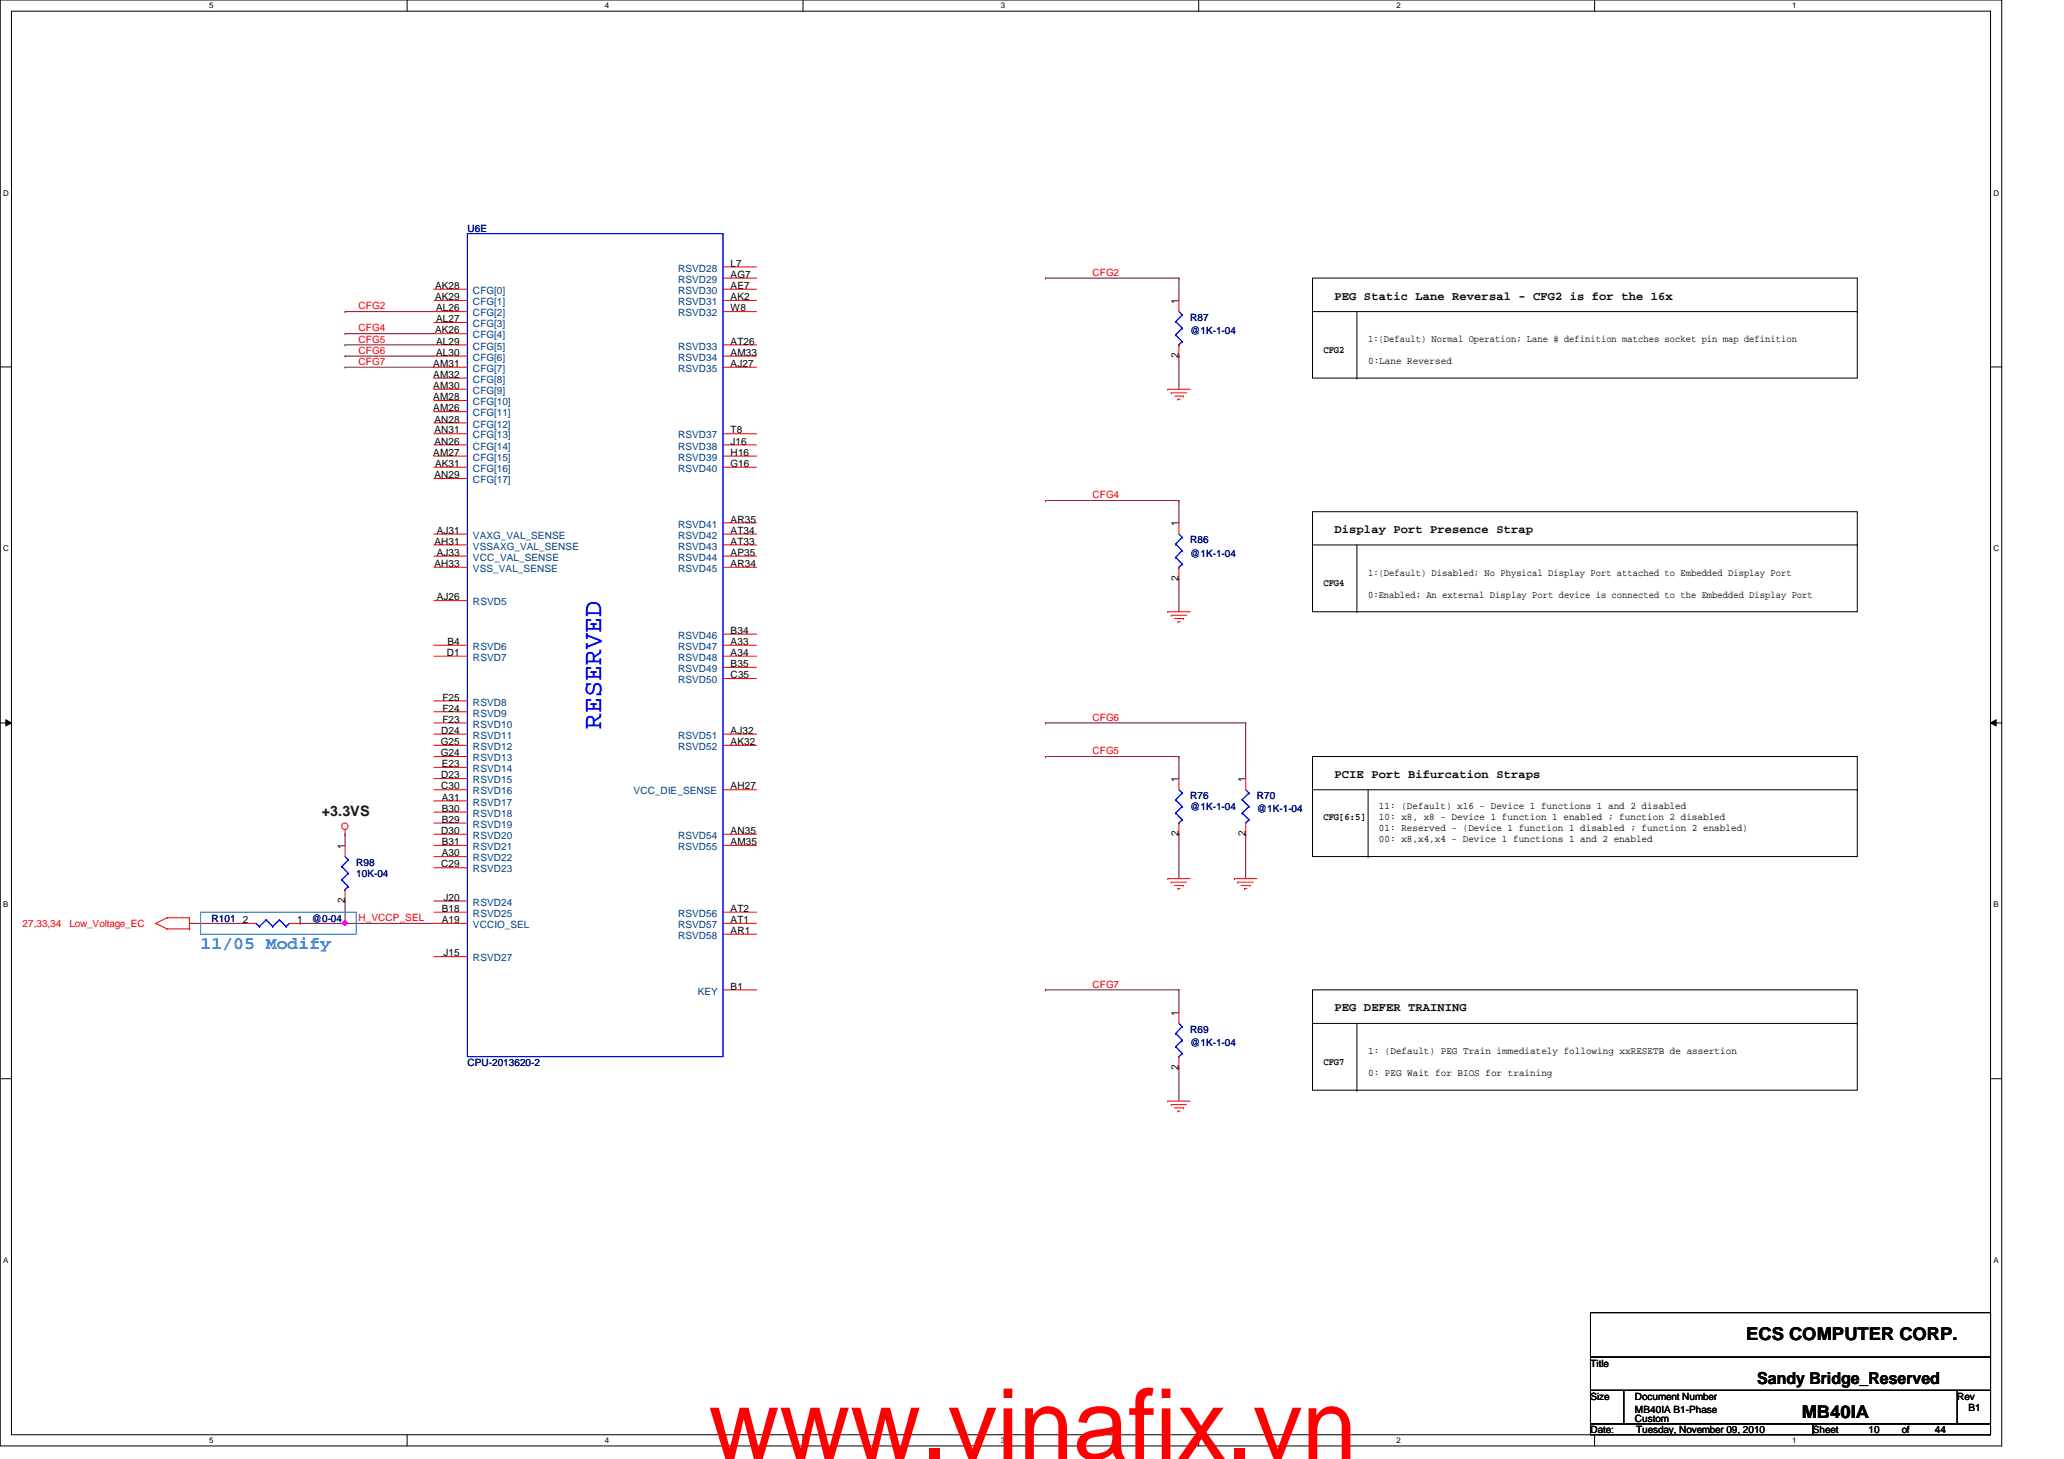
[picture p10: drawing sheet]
<svg xmlns="http://www.w3.org/2000/svg" width="297mm" height="210mm" viewBox="0 0 297 210" stroke-linecap="round" stroke-linejoin="round" font-family="sans-serif">
<path d="M0 0h288.1v208h-288.1zM1.6 1.6h284.9v204.8h-284.9z" fill="none" stroke="#000" stroke-width=".14"/>
<g fill="#fff">
<path d="M30.1 .2h.6v1.2h-.6z"/>
<path d="M30.1 206.6h.6v1.2h-.6z"/>
</g>
<path d="M58.6 0v1.6M58.6 206.4v1.6" fill="none" stroke="#000" stroke-width=".14"/>
<g fill="#fff">
<path d="M87 .2h.6v1.2h-.6z"/>
<path d="M87 206.6h.6v1.2h-.6z"/>
</g>
<path d="M115.6 0v1.6M115.6 206.4v1.6" fill="none" stroke="#000" stroke-width=".14"/>
<g fill="#fff">
<path d="M144 .2h.6v1.2h-.6z"/>
<path d="M144 206.6h.6v1.2h-.6z"/>
</g>
<path d="M172.5 0v1.6M172.5 206.4v1.6" fill="none" stroke="#000" stroke-width=".14"/>
<g fill="#fff">
<path d="M201 .2h.5v1.2h-.5z"/>
<path d="M201 206.6h.5v1.2h-.5z"/>
</g>
<path d="M229.5 0v1.6M229.5 206.4v1.6" fill="none" stroke="#000" stroke-width=".14"/>
<g fill="#fff">
<path d="M257.9 .2h.6v1.2h-.6z"/>
<path d="M257.9 206.6h.6v1.2h-.6z"/>
<path d="M.5 27.2h.7v1.2h-.7z"/>
<path d="M286.9 27.2h.8v1.2h-.8z"/>
<path d="M.5 78.4h.7v1.1h-.7z"/>
<path d="M286.9 78.4h.8v1.1h-.8z"/>
</g>
<path d="M0 52.8h1.6M286.5 52.8h1.6" fill="none" stroke="#000" stroke-width=".14"/>
<g fill="#fff">
<path d="M.5 129.6h.7v1.2h-.7z"/>
<path d="M286.9 129.6h.7v1.2h-.7z"/>
</g>
<path d="M0 104h1.6M.8 103.5l.8 .5-.8 .4zM286.5 104l.8-.5v.9zM286.5 104h1.6" fill="none" stroke="#000" stroke-width=".14"/>
<path d="M.8 103.5l.8 .5-.8 .4zM286.5 104l.8-.5v.9z" fill="#000"/>
<g fill="#fff">
<path d="M.5 180.8h.7v1.1h-.7z"/>
<path d="M286.9 180.8h.7v1.1h-.7z"/>
</g>
<path d="M0 155.2h1.6M286.5 155.2h1.6" fill="none" stroke="#000" stroke-width=".14"/>
<g fill="none" stroke="#800040" stroke-width=".14">
<path d="M49.7 44.8h.1M49.7 48h.1M49.7 49.6h.1M49.7 51.2h.1M49.7 52.8h.1M49.7 44.8h12.7M49.7 48h12.7M49.7 49.6h12.7M49.7 51.2h12.7M49.7 52.8h12.7M150.4 40h.1M150.4 40h19.3"/>
<path d="M169.7 40h.1M169.7 51.2h.1M169.7 40v3.2M169.7 51.2v4.8M150.4 72h.1M150.4 72h19.3M169.7 72h.1M169.7 72v3.2M169.7 83.2h.1M169.7 83.2v4.8M150.4 108.8h.1M150.4 104h.1"/>
<path d="M150.4 108.8h19.3M150.4 104h28.9M169.7 108.8h.1M169.7 108.8v3.2M179.3 104h.1M179.3 104v8M27.3 132.8h.1M27.3 132.8h8M49.7 132.8h.1M49.7 129.6h.1M49.7 132.8h12.7M49.7 129.6v3.2"/>
<path d="M169.7 120h.1M169.7 120v6.4M179.3 120h.1M179.3 120v6.4M150.4 142.4h.1M150.4 142.4h19.3M169.7 153.6h.1M169.7 142.4h.1M169.7 142.4v3.2M169.7 153.6v4.8"/>
</g>
<circle cx="49.6" cy="132.8" r=".31" fill="#f0f"/>
<circle cx="49.6" cy="132.8" r=".31" fill="none" stroke="#f0f" stroke-width=".14"/>
<path d="M43.3 132.8h.1M43.3 132.8h6.4M49.7 120h.1M49.7 120v1.6" fill="none" stroke="#800040" stroke-width=".14"/>
<g fill="none" stroke="#f00" stroke-width=".14">
<path d="M104.1 38.4h4.8M62.4 56h4.9M62.4 41.6h4.9M62.4 43.2h4.9M62.4 44.8h4.9M62.4 46.4h4.9M62.4 48h4.9M62.4 49.6h4.9M62.4 51.2h4.9M62.4 52.8h4.9M62.4 54.4h4.9M62.4 57.6h4.9"/>
<path d="M62.4 59.2h4.9M104.1 41.6h4.8M104.1 43.2h4.8M104.1 44.8h4.8M104.1 49.6h4.8M104.1 51.2h4.8M104.1 52.8h4.8M104.1 40h4.8M168.1 56h.1M168.1 56h3.2M168.6 56.5h.1M168.6 56.5h2.2"/>
<path d="M169 57h1.3M169.5 57.4h.1M169.5 57.4h.3M169.7 43.2v1.6M169.7 49.6v1.6M170.3 57h.1M62.4 60.8h4.9M62.4 62.4h4.9M62.4 64h4.9M62.4 65.6h4.9M62.4 67.2h4.9M62.4 68.8h4.9"/>
<path d="M62.4 76.8h4.9M62.4 78.4h4.9M104.1 62.4h4.8M104.1 64h4.8M104.1 65.6h4.8M104.1 67.2h4.8M104.1 76.8h4.8M104.1 75.2h4.8M104.1 78.4h4.8M169.7 75.2v1.6M62.4 81.6h4.9M62.4 92.8h4.9"/>
<path d="M62.4 94.4h4.9M62.4 80h4.9M62.4 86.4h4.9M104.1 81.6h4.8M104.1 91.2h4.8M104.1 92.8h4.8M104.1 94.4h4.8M104.1 96h4.8M104.1 97.6h4.8M104.1 80h4.8M168.1 88h.1M168.1 88h3.2"/>
<path d="M168.6 88.5h.1M168.6 88.5h2.2M169 89h1.3M169.5 89.5h.1M169.5 89.5h.3M169.7 81.6v1.6M170.3 89h.1M49.7 119.4v.6M62.4 105.6h4.9M62.4 107.2h4.9M62.4 113.6h4.9M62.4 112h4.9"/>
<path d="M62.4 115.2h4.9M62.4 116.8h4.9M62.4 118.4h4.9M62.4 100.8h4.9M62.4 102.4h4.9M62.4 108.8h4.9M62.4 110.4h4.9M62.4 104h4.9M104.1 105.6h4.8M104.1 107.2h4.8M104.1 113.6h4.8M169.7 112v1.6"/>
<path d="M169.7 118.4v1.6M179.3 112v1.6M179.3 118.4v1.6M22.4 132.8h.1M22.4 132.8l1.6 .8M24 132h.1M24 133.6h.1M24 132l-1.6 .8M24 132h3.3M24 133.6h3.3M27.3 132h.1M27.3 133.6h.1"/>
<path d="M27.3 132v1.6M35.3 132.8h1.6M41.7 132.8h1.6M49.7 120h.1M49.7 121.6v1.6M49.7 128v1.6M62.4 131.2h4.9M62.4 132.8h4.9M62.4 137.6h4.9M62.4 120h4.9M62.4 123.2h4.9M62.4 121.6h4.9"/>
<path d="M62.4 124.8h4.9M62.4 129.6h4.9M104.1 131.2h4.8M104.1 132.8h4.8M104.1 134.4h4.8M104.1 120h4.8M104.1 121.6h4.8M168.1 126.4h.1M168.1 126.4h3.2M168.6 126.9h.1M168.6 126.9h2.2M169 127.4h1.3"/>
<path d="M169.5 127.8h.1M169.5 127.8h.3M170.3 127.4h.1M177.7 126.4h.1M177.7 126.4h3.2M178.1 126.9h.1M178.1 126.9h2.3M178.6 127.4h1.3M179.1 127.8h.1M179.1 127.8h.3M179.9 127.4h.1M104.1 142.4h4.8"/>
<path d="M168.1 158.4h.1M168.1 158.4h3.2M168.6 158.9h.1M168.6 158.9h2.2M169 159.4h1.3M169.5 159.9h.1M169.5 159.9h.3M169.7 145.6v1.6M169.7 152v1.6M170.3 159.4h.1"/>
<circle cx="49.6" cy="118.9" r=".46"/>
</g>
<g fill="none" stroke="#000" stroke-width=".14">
<path d="M188.9 40h78.4v14.4h-78.4zM188.9 44.8h78.4M195.3 54.4h.1M195.3 44.8v9.6M267.3 44.8h.1M188.9 73.6h78.4v14.4h-78.4zM188.9 78.4h78.4M195.3 78.4v9.6M267.3 78.4h.1M195.3 88h.1M188.9 108.8h78.4v14.4h-78.4zM188.9 113.6h78.4"/>
<path d="M196.9 113.6v9.6M267.3 113.6h.1M196.9 123.2h.1M188.9 142.4h78.4v14.4h-78.4zM188.9 147.2h78.4M195.3 156.8h.1M195.3 147.2v9.6M267.3 147.2h.1M228.9 188.8h57.6v6.4h-57.6zM228.9 195.2h57.6v4.8h-57.6zM228.9 200h4.8v4.9h-4.8zM228.9 204.9h32v1.5h-32z"/>
<path d="M233.7 200h48v4.9h-48zM260.9 204.9h25.6v1.5h-25.6zM281.7 200h4.8v4.9h-4.8z"/>
</g>
<path d="M28.9 131.2h22.4v3.2h-22.4z" fill="none" stroke="#0080ff" stroke-width=".14"/>
<g fill="none" stroke="#00f" stroke-width=".14">
<path d="M67.3 33.6h36.8v118.4h-36.8zM169.2 46.3h.1M169.2 48.2h.1M169.2 46.3l.9 .9M169.2 48.2l.9 .9M169.7 49.6h.1M169.7 44.8l.4 .5M170.1 45.3h.1M170.1 47.2h.1M170.1 49.1h.1M170.1 45.3l-.9 1M170.1 47.2l-.9 1"/>
<path d="M170.1 49.1l-.4 .5M169.2 78.3h.1M169.2 78.3l.9 .9M169.7 76.8l.4 .5M170.1 77.3h.1M170.1 79.2h.1M170.1 77.3l-.9 1M170.1 79.2l-.9 1M169.2 80.2h.1M169.2 80.2l.9 1M169.7 81.6h.1M170.1 81.2h.1"/>
<path d="M170.1 81.2l-.4 .4M169.2 115.1h.1M169.2 117h.1M169.2 115.1l.9 .9M169.2 117l.9 .9M169.7 118.4h.1M169.7 113.6l.4 .5M170.1 114.1h.1M170.1 116h.1M170.1 117.9h.1M170.1 114.1l-.9 1M170.1 116l-.9 1"/>
<path d="M170.1 117.9l-.4 .5M178.8 115.1h.1M178.8 117h.1M178.8 115.1l.9 .9M178.8 117l.9 .9M179.3 118.4h.1M179.3 113.6l.4 .5M179.7 114.1h.1M179.7 116h.1M179.7 117.9h.1M179.7 114.1l-.9 1M179.7 116l-.9 1"/>
<path d="M179.7 117.9l-.4 .5M36.9 132.8h.1M36.9 132.8l.4 .5M37.3 133.3h.1M38.3 132.3h.1M38.3 132.3l.9 1M38.3 132.3l-1 1M39.2 133.3h.1M40.2 132.3h.1M40.2 132.3l1 1M40.2 132.3l-1 1M41.2 133.3h.1"/>
<path d="M41.7 132.8l-.5 .5M49.2 124.7h.1M49.2 126.6h.1M49.2 124.7l.9 .9M49.2 126.6l.9 1M49.7 128h.1M49.7 123.2l.4 .5M50.1 123.7h.1M50.1 125.6h.1M50.1 127.6h.1M50.1 123.7l-.9 1M50.1 125.6l-.9 1"/>
<path d="M50.1 127.6l-.4 .4M169.2 148.7h.1M169.2 150.6h.1M169.2 148.7l.9 .9M169.2 150.6l.9 1M169.7 152h.1M169.7 147.2l.4 .5M170.1 147.7h.1M170.1 149.6h.1M170.1 151.6h.1M170.1 147.7l-.9 1M170.1 149.6l-.9 1"/>
<path d="M170.1 151.6l-.4 .4"/>
</g>
<circle cx="49.6" cy="132.8" r=".31" fill="#f0f"/>
<circle cx="49.6" cy="132.8" r=".31" fill="none" stroke="#f0f" stroke-width=".14"/>
<text font-size="14.1" fill="#f00" x="102" y="209.9">www.vinafix.vn</text>
<text font-size="3.8" fill="#00f" x="86.5" y="104.8" transform="rotate(-90 86.5 104.8)">RESERVED</text>
<text font-size="2.5" fill="#0080ff" x="28.9" y="136.5">11/05 Modify</text>
<g font-size="2.5">
<text x="251.3" y="192.8">ECS COMPUTER CORP.</text>
<text x="259.3" y="204">MB40IA</text>
</g>
<text font-size="2.4" x="252.9" y="199.1">Sandy Bridge_Reserved</text>
<text font-size="2.1" fill="#004000" x="46.3" y="117.4">+3.3VS</text>
<g font-size="1.7">
<text x="192.1" y="43.1">PEG Static Lane Reversal - CFG2 is for the 16x</text>
<text x="192.1" y="76.7">Display Port Presence Strap</text>
<text x="192.1" y="111.9">PCIE Port Bifurcation Straps</text>
<text x="192.1" y="145.5">PEG DEFER TRAINING</text>
</g>
<g font-size="1.4" fill="#000080">
<text x="67.3" y="33.4">U6E</text>
<text x="171.3" y="46.2">R87</text>
<text x="171.3" y="48.1">@1K-1-04</text>
<text x="171.3" y="78.2">R86</text>
<text x="171.3" y="80.1">@1K-1-04</text>
<text x="171.3" y="115">R76</text>
<text x="171.3" y="116.6">@1K-1-04</text>
<text x="180.9" y="115">R70</text>
<text x="180.9" y="116.9">@1K-1-04</text>
<text x="51.3" y="124.6">R98</text>
<text x="51.3" y="126.2">10K-04</text>
<text x="30.4" y="132.6">R101</text>
<text x="44.9" y="132.6">@0-04</text>
<text x="171.3" y="148.6">R69</text>
<text x="67.3" y="153.4">CPU-2013620-2</text>
<text x="171.3" y="150.5">@1K-1-04</text>
</g>
<g font-size="1.4">
<text x="62.6" y="41.6">AK28</text>
<text x="105.2" y="41.6">AE7</text>
<text x="105.2" y="38.4">L7</text>
<text x="105.2" y="40">AG7</text>
<text x="62.6" y="43.2">AK29</text>
<text x="62.6" y="48">AK26</text>
<text x="62.8" y="44.8">AL26</text>
<text x="62.8" y="46.4">AL27</text>
<text x="105.2" y="43.2">AK2</text>
<text x="105.2" y="44.8">W8</text>
<text x="169.6" y="43.7" transform="rotate(-90 169.6 43.7)">1</text>
<text x="62.4" y="52.8">AM31</text>
<text x="62.8" y="49.6">AL29</text>
<text x="62.8" y="51.2">AL30</text>
<text x="105.2" y="51.2">AM33</text>
<text x="105.2" y="52.8">AJ27</text>
<text x="105.2" y="49.6">AT26</text>
<text x="169.6" y="51.5" transform="rotate(-90 169.6 51.5)">2</text>
<text x="190.5" y="50.8">CFG2</text>
<text x="196.9" y="49.2">1:(Default) Normal Operation; Lane # definition matches socket pin map definition</text>
<text x="196.9" y="52.4">0:Lane Reversed</text>
<text x="62.4" y="54.4">AM32</text>
<text x="62.4" y="56">AM30</text>
<text x="62.4" y="57.6">AM28</text>
<text x="62.4" y="59.2">AM26</text>
<text x="62.4" y="65.6">AM27</text>
<text x="62.5" y="60.8">AN28</text>
<text x="62.5" y="62.4">AN31</text>
<text x="62.5" y="64">AN26</text>
<text x="105.2" y="64">J16</text>
<text x="105.2" y="65.6">H16</text>
<text x="105.2" y="62.4">T8</text>
<text x="62.5" y="68.8">AN29</text>
<text x="62.6" y="67.2">AK31</text>
<text x="105.2" y="67.2">G16</text>
<text x="62.9" y="76.8">AJ31</text>
<text x="105.2" y="76.8">AT34</text>
<text x="105.2" y="75.2">AR35</text>
<text x="169.6" y="75.7" transform="rotate(-90 169.6 75.7)">1</text>
<text x="62.5" y="78.4">AH31</text>
<text x="62.5" y="81.6">AH33</text>
<text x="62.9" y="80">AJ33</text>
<text x="105.2" y="78.4">AT33</text>
<text x="105.2" y="81.6">AR34</text>
<text x="105.2" y="80">AP35</text>
<text x="169.6" y="83.5" transform="rotate(-90 169.6 83.5)">2</text>
<text x="196.9" y="82.8">1:(Default) Disabled; No Physical Display Port attached to Embedded Display Port</text>
<text x="62.9" y="86.4">AJ26</text>
<text x="190.5" y="84.4">CFG4</text>
<text x="196.9" y="86">0:Enabled; An external Display Port device is connected to the Embedded Display Port</text>
<text x="64.3" y="94.4">D1</text>
<text x="64.4" y="92.8">B4</text>
<text x="105.2" y="91.2">B34</text>
<text x="105.2" y="92.8">A33</text>
<text x="105.2" y="94.4">A34</text>
<text x="105.2" y="96">B35</text>
<text x="63.7" y="100.8">F25</text>
<text x="105.2" y="97.6">C35</text>
<text x="63.5" y="107.2">G25</text>
<text x="63.5" y="105.6">D24</text>
<text x="63.7" y="102.4">F24</text>
<text x="63.7" y="104">F23</text>
<text x="105.2" y="105.6">AJ32</text>
<text x="105.2" y="107.2">AK32</text>
<text x="63.5" y="108.8">G24</text>
<text x="63.5" y="113.6">C30</text>
<text x="63.5" y="112">D23</text>
<text x="63.6" y="110.4">E23</text>
<text x="105.2" y="113.6">AH27</text>
<text x="169.6" y="112.5" transform="rotate(-90 169.6 112.5)">1</text>
<text x="179.2" y="112.5" transform="rotate(-90 179.2 112.5)">1</text>
<text x="63.5" y="120">D30</text>
<text x="63.6" y="115.2">A31</text>
<text x="63.6" y="116.8">B30</text>
<text x="63.6" y="118.4">B29</text>
<text x="105.2" y="120">AN35</text>
<text x="190.5" y="118">CFG[6:5]</text>
<text x="198.5" y="119.6">01: Reserved - (Device 1 function 1 disabled ; function 2 enabled)</text>
<text x="198.5" y="116.4">11: (Default) x16 - Device 1 functions 1 and 2 disabled</text>
<text x="198.5" y="118">10: x8, x8 - Device 1 function 1 enabled ; function 2 disabled</text>
<text x="49.6" y="122.1" transform="rotate(-90 49.6 122.1)">1</text>
<text x="63.5" y="124.8">C29</text>
<text x="63.6" y="123.2">A30</text>
<text x="63.6" y="121.6">B31</text>
<text x="105.2" y="121.6">AM35</text>
<text x="169.6" y="120.3" transform="rotate(-90 169.6 120.3)">2</text>
<text x="179.2" y="120.3" transform="rotate(-90 179.2 120.3)">2</text>
<text x="198.5" y="121.2">00: x8,x4,x4 - Device 1 functions 1 and 2 enabled</text>
<text x="49.6" y="129.9" transform="rotate(-90 49.6 129.9)">2</text>
<text x="63.6" y="131.2">B18</text>
<text x="63.8" y="129.6">J20</text>
<text x="105.2" y="131.2">AT2</text>
<text x="35" y="132.8">2</text>
<text x="42.8" y="132.8">1</text>
<text x="63.6" y="132.8">A19</text>
<text x="63.8" y="137.6">J15</text>
<text x="105.2" y="132.8">AT1</text>
<text x="105.2" y="134.4">AR1</text>
<text x="105.2" y="142.4">B1</text>
<text x="169.6" y="146.1" transform="rotate(-90 169.6 146.1)">1</text>
<text x="169.6" y="153.9" transform="rotate(-90 169.6 153.9)">2</text>
<text x="190.5" y="153.2">CFG7</text>
<text x="196.9" y="151.6">1: (Default) PEG Train immediately following xxRESETB de assertion</text>
<text x="196.9" y="154.8">0: PEG Wait for BIOS for training</text>
<text x="228.9" y="196.6">Title</text>
<text x="228.9" y="201.4">Size</text>
<text x="235.3" y="203.3">MB40IA B1-Phase</text>
<text x="235.3" y="201.4">Document Number</text>
<text x="281.7" y="201.4">Rev</text>
<text x="283.3" y="203">B1</text>
<text x="228.9" y="206.2">Date:</text>
<text x="235.3" y="204.6">Custom</text>
<text x="235.5" y="206.2">Tuesday, November 09, 2010</text>
<text x="260.9" y="206.2">Sheet</text>
<text x="268.9" y="206.2">10</text>
<text x="273.7" y="206.2">of</text>
<text x="278.5" y="206.2">44</text>
</g>
<g font-size="1.4" fill="#004080">
<text x="97.6" y="39.1">RSVD28</text>
<text x="97.6" y="40.7">RSVD29</text>
<text x="68.1" y="42.3">CFG[0]</text>
<text x="68.1" y="43.9">CFG[1]</text>
<text x="68.1" y="45.5">CFG[2]</text>
<text x="68.1" y="47.1">CFG[3]</text>
<text x="97.6" y="42.3">RSVD30</text>
<text x="97.6" y="43.9">RSVD31</text>
<text x="97.6" y="45.5">RSVD32</text>
<text x="68.1" y="48.7">CFG[4]</text>
<text x="68.1" y="50.3">CFG[5]</text>
<text x="68.1" y="51.9">CFG[6]</text>
<text x="68.1" y="53.5">CFG[7]</text>
<text x="97.6" y="51.9">RSVD34</text>
<text x="97.6" y="53.5">RSVD35</text>
<text x="97.6" y="50.3">RSVD33</text>
<text x="68.1" y="55.1">CFG[8]</text>
<text x="68.1" y="56.7">CFG[9]</text>
<text x="68.1" y="58.3">CFG[10]</text>
<text x="68.1" y="59.9">CFG[11]</text>
<text x="68.1" y="61.5">CFG[12]</text>
<text x="68.1" y="63.1">CFG[13]</text>
<text x="68.1" y="64.7">CFG[14]</text>
<text x="97.6" y="64.7">RSVD38</text>
<text x="97.6" y="63.1">RSVD37</text>
<text x="68.1" y="66.3">CFG[15]</text>
<text x="68.1" y="67.9">CFG[16]</text>
<text x="68.1" y="69.5">CFG[17]</text>
<text x="97.6" y="66.3">RSVD39</text>
<text x="97.6" y="67.9">RSVD40</text>
<text x="68.1" y="77.5">VAXG_VAL_SENSE</text>
<text x="97.6" y="77.5">RSVD42</text>
<text x="97.6" y="75.9">RSVD41</text>
<text x="68.1" y="79.1">VSSAXG_VAL_SENSE</text>
<text x="68.1" y="80.7">VCC_VAL_SENSE</text>
<text x="68.1" y="82.3">VSS_VAL_SENSE</text>
<text x="97.6" y="79.1">RSVD43</text>
<text x="97.6" y="82.3">RSVD45</text>
<text x="97.6" y="80.7">RSVD44</text>
<text x="68.1" y="87.1">RSVD5</text>
<text x="68.1" y="93.5">RSVD6</text>
<text x="68.1" y="95.1">RSVD7</text>
<text x="97.6" y="91.9">RSVD46</text>
<text x="97.6" y="93.5">RSVD47</text>
<text x="97.6" y="95.1">RSVD48</text>
<text x="68.1" y="101.5">RSVD8</text>
<text x="97.6" y="96.7">RSVD49</text>
<text x="97.6" y="98.3">RSVD50</text>
<text x="68.1" y="103.1">RSVD9</text>
<text x="68.1" y="106.3">RSVD11</text>
<text x="68.1" y="107.9">RSVD12</text>
<text x="68.1" y="104.7">RSVD10</text>
<text x="97.6" y="106.3">RSVD51</text>
<text x="97.6" y="107.9">RSVD52</text>
<text x="68.1" y="112.7">RSVD15</text>
<text x="68.1" y="109.5">RSVD13</text>
<text x="68.1" y="111.1">RSVD14</text>
<text x="68.1" y="114.3">RSVD16</text>
<text x="68.1" y="115.9">RSVD17</text>
<text x="68.1" y="117.5">RSVD18</text>
<text x="68.1" y="119.1">RSVD19</text>
<text x="91.2" y="114.3">VCC_DIE_SENSE</text>
<text x="68.1" y="120.7">RSVD20</text>
<text x="68.1" y="123.9">RSVD22</text>
<text x="68.1" y="122.3">RSVD21</text>
<text x="68.1" y="125.5">RSVD23</text>
<text x="97.6" y="120.7">RSVD54</text>
<text x="97.6" y="122.3">RSVD55</text>
<text x="68.1" y="130.3">RSVD24</text>
<text x="68.1" y="131.9">RSVD25</text>
<text x="97.6" y="131.9">RSVD56</text>
<text x="68.1" y="133.5">VCCIO_SEL</text>
<text x="97.6" y="133.5">RSVD57</text>
<text x="97.6" y="135.1">RSVD58</text>
<text x="68.1" y="138.3">RSVD27</text>
<text x="100.4" y="143.1">KEY</text>
</g>
<g font-size="1.4" fill="#f00">
<text x="157.2" y="39.7">CFG2</text>
<text x="51.6" y="44.5">CFG2</text>
<text x="51.6" y="47.7">CFG4</text>
<text x="51.6" y="49.3">CFG5</text>
<text x="51.6" y="50.9">CFG6</text>
<text x="51.6" y="52.5">CFG7</text>
<text x="157.2" y="71.7">CFG4</text>
<text x="157.2" y="103.7">CFG6</text>
<text x="157.2" y="108.5">CFG5</text>
<text x="3.3" y="133.4">27,33,34</text>
<text x="10" y="133.4">Low_Voltage_EC</text>
<text x="51.6" y="132.5">H_VCCP_SEL</text>
<text x="157.2" y="142.1">CFG7</text>
</g>
<g font-size="1.1">
<text x="30.1" y="1.1">5</text>
<text x="87" y="1.1">4</text>
<text x="144" y="1.1">3</text>
<text x="201" y="1.1">2</text>
<text x="257.9" y="1.1">1</text>
<text x=".5" y="28.2">D</text>
<text x="286.9" y="28.2">D</text>
<text x=".5" y="79.3">C</text>
<text x="286.9" y="79.3">C</text>
<text x=".5" y="130.6">B</text>
<text x="286.9" y="130.6">B</text>
<text x=".5" y="181.7">A</text>
<text x="286.9" y="181.7">A</text>
<text x="30.1" y="207.6">5</text>
<text x="87" y="207.6">4</text>
<text x="144" y="207.6">3</text>
<text x="201" y="207.6">2</text>
<text x="257.9" y="207.6">1</text>
</g>
</svg>
